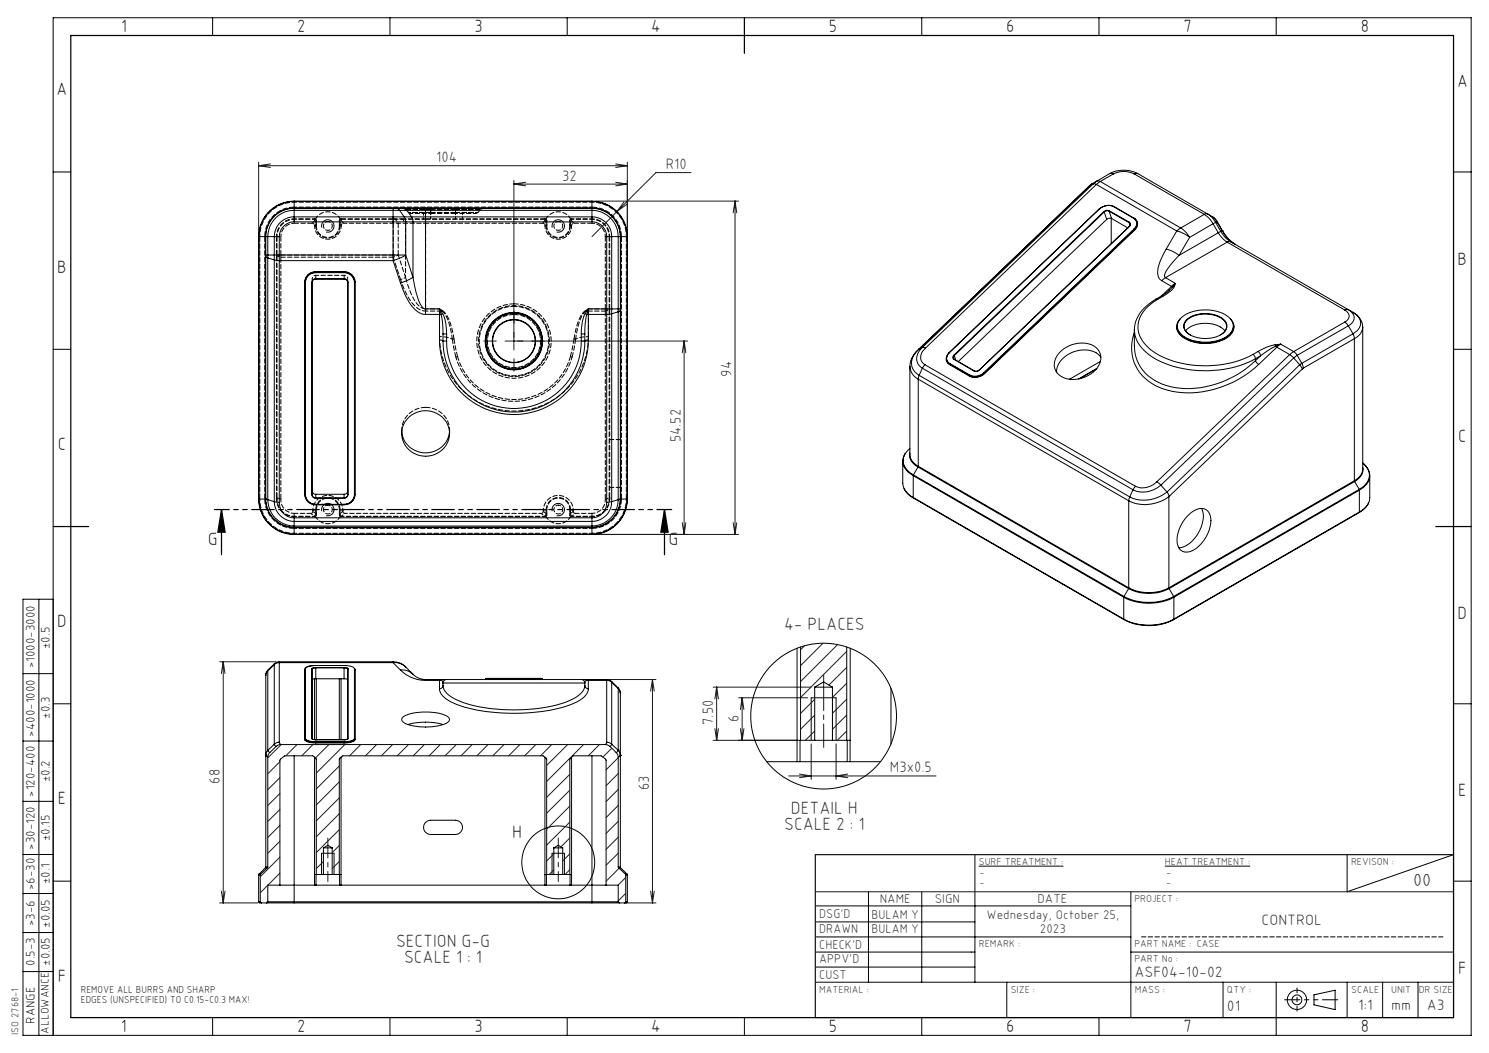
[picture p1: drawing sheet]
<svg xmlns="http://www.w3.org/2000/svg" width="420mm" height="297mm" viewBox="0 0 420 297" stroke-linecap="round" stroke-linejoin="round" font-family="sans-serif">
<g fill="none" stroke="#000" stroke-width=".28">
<path d="M60 5v5M110 5v5M160 5v5M260 5v5M310 5v5M360 5v5M15 48.5h5M83 59.3a7.4 7.4 0 0 0-7.5 7.4M83 58.7v.6M83 58.7a8 8 0 0 0-8 8M83 58.7a8.1 8.1 0 0 0-8.1 8M83 58.7h.1"/>
<path d="M83 56.8a9.9 9.9 0 0 0-9.9 9.9M83 56.7a10 10 0 0 0-10 10M83 56.7v.1M83 56.8v1.9M83 59.3v1.9M83 59.3h27.9M83 58.7h27.9M83 58.7h84M83 56.8h84M83 56.7h84M110.9 59.3h1.8M110.9 58.7h.8"/>
<path d="M110.9 58.7v.6M110.9 59.3v1.9M111.7 58.7l.6 .2 .4 .4M111.7 58.7h2.1M112.7 59.3l1.3 1.9M112.7 59.3h2.1M113.8 58.7l.5 .2 .5 .4M113.8 58.7h6.2M114.8 59.3h5.2M114.8 59.3l1.3 1.9M120 58.7v.6M120 59.3h47"/>
<path d="M120 58.7h47M120 59.3v1.9M167 59.3a7.4 7.4 0 0 1 7.4 7.4M167 58.7a8 8 0 0 1 8 8M167 58.7v.6M167 58.7h.1M167 56.8a9.9 9.9 0 0 1 9.9 9.9M167 56.7v.1M167 56.7a10 10 0 0 1 10 10M167 56.8v1.9M167 59.3v1.9M307.5 52.3l-48.2 46.1"/>
<path d="M308 51.9l-.5 .4M308.4 51.9l.8 .1M308.4 51.9l-48.2 46.1M308.4 51.9l-.9 .4M309.2 52l-48.2 46.2M309.2 52l22.7 13.2M309.4 51.1l-1 .8M309.4 51.1l.9 .1M309.4 51.1l-1.4 .8M310.1 58.9h.1M310.1 58.9l-42.4 40.5M310.1 58.9l-42.3 40.6"/>
<path d="M310.3 51.2l-1.1 .8M310.3 51.2l22.8 13.1M311.4 59.7l.1 .1M311.4 59.7l-42.3 40.5M311.5 59.8l-42.3 40.5M311.5 59.8l.7 2.1M312.8 59.6a1.25 1.25 0 0 0-1.3 .2M312.8 59.6l5.7 3.2M312.8 59.6l.7 2M312.9 59.4a1.43 1.43 0 0 0-1.5 .3M312.9 59.4l-.1 .2M312.9 59.4l5.7 3.3"/>
<path d="M313 49a8.7 8.7 0 0 1 7.9 0M313 49l1 .1M313 49l-3.6 2.1M314 49.1a6.4 6.4 0 0 1 5.9 0M314 49.1l-3.7 2.1M314.1 58.3a3.7 3.7 0 0 0-4 .6M314.1 58.3l5.7 3.3M314.2 58.3a3.8 3.8 0 0 0-4.1 .7M314.2 58.2l-.1 .1M314.2 58.2l5.6 3.3M319.9 49.1l19.8 11.4M320.9 49l-1 .1"/>
<path d="M320.9 49l19.8 11.4M410 48.5h5M73 66.7h.1M73 66.7v74.1M73.1 66.7h1.8M73.1 66.7v74.1M74.9 66.7h.1M74.9 66.7v74.1M75 71.9h.5M75 66.7h.5M75 72.3l.5 .4M75 71.9v.4"/>
<path d="M75 66.7v5.2M75 72.3v68.5M75.5 71.9v.8M75.5 71.9h1.9M75.5 66.7v5.2M75.5 72.7v68.2M75.5 66.7h1.9M75.5 72.7l1.9 .6M77.4 66.7h1.4M77.4 71.9h1.4M77.4 73.3l1.4 .2M77.4 71.9v1.4"/>
<path d="M77.4 66.7v5.2M77.4 73.3v68.2M78.8 71.9v1.6M78.8 66.7v5.2M78.8 73.5v68.2M78.8 71.9h32.1M78.8 73.5h32.1M83 61.2v1.4M83 62.6a4.2 4.2 0 0 0-4.2 4.1M83 61.2a5.6 5.6 0 0 0-5.6 5.5M83 61.2h27.9M83 62.6h27.9"/>
<path d="M86 79.6h.1M86 79.6v59.8M86.1 79.6v.1M86.1 79.6v59.9M86.1 79.7v59.8M87.9 79.7v59.8M88.1 79.6l-.2 .1M88.1 79.6v59.9M89.1 76.6a2.96 2.96 0 0 0-3.1 3M89.1 76.9a2.83 2.83 0 0 0-3 2.8M89.1 76.8a2.84 2.84 0 0 0-3 2.8M89.1 76.8v.1"/>
<path d="M89.1 78.6a1.09 1.09 0 0 0-1.2 1.1M89.1 76.6v.2M89.1 78.7a1.03 1.03 0 0 0-1 .9M89.1 78.6v.1M89.1 78.7h7.9M89.1 76.6h7.9M89.1 76.8h7.9M89.1 76.9h7.9M89.1 78.6h7.9M89.1 76.8h.1M90.8 64.2a1.75 1.75 0 0 1 1.5-2.2 1.75 1.75 0 0 1 1.9 1.9 1.75 1.75 0 0 1-2.2 1.5M97 76.6a3 3 0 0 1 3.2 3"/>
<path d="M97 76.8v.1M97 76.8a2.89 2.89 0 0 1 3 2.8M97 76.9a2.9 2.9 0 0 1 3 2.8M97 78.6a1.09 1.09 0 0 1 1.2 1.1M97 76.6v.2M97 78.7a1.03 1.03 0 0 1 1.1 .9M97 78.6v.1M97 76.8h.1M98.1 79.6l.1 .1M98.1 79.6v59.9M98.2 79.7v59.8M100 79.7v59.8"/>
<path d="M100 79.6v.1M100 79.6h.2M100 79.6v59.9M100.2 79.6v59.8M110.9 71.9v1.6M110.9 71.9h3.5M110.9 61.2v1.4M110.9 61.2h3.1M110.9 62.6h3.5M110.9 62.6v9.3M110.9 73.5l2.1 6.3M113 79.8a14.9 14.9 0 0 0 5.2 8.4l1.8 .5"/>
<path d="M114 61.2l.4 1.4M114 61.2h2.1M114.4 71.9l-3.5 1.6M114.4 62.6h2.1M114.4 62.6v9.3M114.4 71.9l2.1 6.3M116.1 61.2l.4 1.4M116.1 61.2h3.9M116.5 78.2l-2.1 1.1-1.4 .5M116.5 78.2a20.6 20.6 0 0 0 2.6 8.4l.9 .5M116.5 62.6h3.5M116.5 62.6v15.6"/>
<path d="M120 61.2v1.4M120 61.2h47M120 62.6h47M120 62.6v24.5M155.8 64.2a1.75 1.75 0 0 1 1.5-2.2 1.75 1.75 0 0 1 1.9 1.9 1.75 1.75 0 0 1-2.2 1.5M167 61.2a5.6 5.6 0 0 1 5.5 5.5M167 62.6a4.1 4.1 0 0 1 4.1 4.1M167 61.2v1.4M171.1 66.7h1.4M171.1 66.7v20.4M172.5 66.7h1.9M172.5 66.7v20.4"/>
<path d="M174.4 66.7h.6M174.4 66.7v20.4M175 66.7h.1M175 66.7v20.4M175 66.7h1.9M175 66.7v74.1M176.9 66.7h.1M176.9 66.7v74.1M177 66.7v74.1M312.2 61.9l-41.9 40.1M313.4 61.6v7.1M313.5 61.6h-.7l-.6 .3"/>
<path d="M313.5 61.6l4.6 2.7M318.5 62.8a.66 .66 0 0 1 .1 1.1M318.5 62.8l.3 .8M318.6 62.7a.71 .71 0 0 1 0 1.1M318.6 62.7l-.1 .1M318.6 63.8l-42.4 40.5M318.6 63.8l-42.3 40.5M319.8 61.6a1.79 1.79 0 0 1 .1 3M319.8 61.5v.1M319.8 61.5l.1 .1M319.9 64.6l.1 .1M319.9 61.6a1.89 1.89 0 0 1 .1 3.1"/>
<path d="M319.9 64.6l-42.4 40.5M319.9 61.6h.1M320 61.6a1.94 1.94 0 0 1 .1 3.3M320 64.8l.1 .1M320 61.6h.1M320 64.7v.1M320 64.7l-42.4 40.5M320 64.8l-42.3 40.5M320.1 64.9l-42.4 40.5M320.7 62.5v.1a2.05 2.05 0 0 1-.7 2.2M327.7 79.2l2.7 1.6M328.8 78.3l-1.1 .9"/>
<path d="M328.8 78.3l2.7 1.6M329 70.2a12.6 12.6 0 0 0-2.4 7.4 2.05 2.05 0 0 0 1.1 1.6M329 70.2l1.8 .7 1.8 1.1M331.5 79.9l-.2 .9M331.5 79.9l-.8 1M331.5 79.9l-1.1 .9M331.9 65.2a9.1 9.1 0 0 1 3.7 1.8M331.9 65.2l-2.9 5M332.6 72a15.2 15.2 0 0 0-4.1 5.7l.3 .6M333.1 64.3l-1.2 .9M333.1 64.3a7.6 7.6 0 0 1 2.5 2.7M335.6 67l-3 5"/>
<path d="M339.7 60.5a7.1 7.1 0 0 1 2.5 2.6M339.7 60.5l-6.6 3.8M340.7 60.4l1.2 .9 1 1.4M340.7 60.4l-1 .1M340.7 60.4l1.3 .7M342 61.1l1.3 1.4M342.2 63.1l-6.6 3.9M342.2 63.1l1.4 2.5M342.9 62.7l-.7 .4M342.9 62.7l1.4 2.6M343.3 62.5h.1M343.3 62.5l-.4 .2"/>
<path d="M343.3 62.5l1.4 2.5M343.6 65.6a7.6 7.6 0 0 0 2.5 2.7M343.6 65.6l-11 6.4M344.3 65.3a7.6 7.6 0 0 0 2.8 2.9M344.3 65.3l-.7 .3M344.7 65a10.7 10.7 0 0 0 3.7 3.9 10.7 10.7 0 0 1-3.7-3.9zM344.7 65h.1M344.7 65l-.4 .3M346.1 68.3l-17.3 10M346.1 68.3l33.2 19.2M347.1 68.2l-1 .1M347.1 68.2l33.2 19.1"/>
<path d="M15 98.5h5M120 87.1v1.6M120 88.7h4M120 87.1h4M124 95.9a21 21 0 0 0 21 21 21 21 0 0 0 20.9-21M124 87.1l.4 1.6M124 87.1l.8 1.3M124 87.1v1.6M124 88.7h.4M124 95.9l1 .3M124 88.7v7.2M124.4 88.7l.4 2.3 .2 3.2"/>
<path d="M124.8 88.4l-.4 .3M124.8 88.4a12.5 12.5 0 0 1 1.2 5.8M125 94.2h1M125 96.2h1M125 96.2a20 20 0 0 0 20 20 20 20 0 0 0 20-20M125 94.2v2M126 96.2a19 19 0 0 0 19 19 19 19 0 0 0 19-19M126 94.2v2M164 96.2h1M164 94.2h1M164 94.2v2M165 94.2v2"/>
<path d="M165.1 88.4l.4 .3M165.1 88.4a11.9 11.9 0 0 0-1.1 5.8M165.5 88.7l-.4 2.3-.1 3.2M165.9 88.7h-.4M165.9 87.1l-.4 1.6M165.9 87.1v1.6M165.9 95.9l-.9 .3M165.9 88.7h5.2M165.9 88.7v7.2M165.9 87.1l-.8 1.3M165.9 87.1h5.2M171.1 87.1v1.6"/>
<path d="M171.1 87.1h1.4M171.1 88.7v53M172.5 87.1v1.4M172.5 88.5l-1.4 .2M172.5 88.5v53M172.5 87.1h1.9M174.4 87.1v.8M174.4 87.1h.6M174.4 87.9v53M174.4 87.9l-1.9 .6M175 87.1v.4M175 87.5l-.6 .4"/>
<path d="M175 87.5v53.3M259.2 98.5a6.5 6.5 0 0 0-2.6 4.9M259.3 98.4h.1M259.3 98.4a4.5 4.5 0 0 0-1.3 6.4l1.3 1.1M260.2 98l.8 .2M260.2 98a3.4 3.4 0 0 0 0 5.9M260.2 98l-.9 .4M261 98.2a2.77 2.77 0 0 0-.1 4.7M267.7 99.4a2 2 0 0 0 .1 3.3M267.7 99.4l.1 .1M267.8 99.5a1.79 1.79 0 0 0 .1 3M298.9 99.4a8.1 8.1 0 0 1 10.1-1.5 4.1 4.1 0 0 1 0 6.4 8.2 8.2 0 0 1-10.2 1.5 4.1 4.1 0 0 1 .1-6.4z"/>
<path d="M320 93.7a12.1 12.1 0 0 0 8.2 16 28.1 28.1 0 0 0 26.8-6.9M320 93a22.6 22.6 0 0 0 .4 7.7 13.4 13.4 0 0 0 12.6 8.8 27.7 27.7 0 0 0 21.1-7.8M326 84.4a11.2 11.2 0 0 0-6 7.9 8.6 8.6 0 0 0 4.4 8 30.6 30.6 0 0 0 25.1 2.9l4.6-2M326 84.4l.5 .1M326.5 84.5a9.4 9.4 0 0 0-5.5 8.3 10.4 10.4 0 0 0 6.1 7.5 29.8 29.8 0 0 0 26.3-.3M327.5 83.6h.5M327.5 83.6l-1.5 .8M328 83.6l-1.5 .9M329.9 81.8l-2.4 1.8M330.4 80.8l.3 .1M330.4 80.8l-2.8 2.7M330.7 80.9l-1 1.1"/>
<path d="M331.3 80.8a7.8 7.8 0 0 1-3.3 2.8M331.3 80.8l-.6 .1M332 92a5.2 5.2 0 0 0 4.6 4.2 11.4 11.4 0 0 0 10.4-2l.7-1 .3-1.2a4.3 4.3 0 0 1-3.4 3.9 11.8 11.8 0 0 1-11.4-1.4l-.8-.9zM332.9 89.9a3.2 3.2 0 0 0 .7 5.2 12.2 12.2 0 0 0 13-.2 3.1 3.1 0 0 0 .4-5M333 89.8a11.5 11.5 0 0 1 13.2-.7 3.2 3.2 0 0 1 1.7 3.1 3.2 3.2 0 0 1-2 2.8 11.7 11.7 0 0 1-12.6-.6 3 3 0 0 1-.3-4.6zM334.4 93.3a8.4 8.4 0 0 1 9.8-1.1l1.3 1.1M334.8 90.1a8.8 8.8 0 0 1 10.7 .3 2.51 2.51 0 0 1-1.1 4 9 9 0 0 1-9.7-.7 2.31 2.31 0 0 1 .1-3.6zM335.7 94.5a2.6 2.6 0 0 1-1.7-2.6 2.6 2.6 0 0 1 1.9-2.4 8.8 8.8 0 0 1 9.5 1 2.52 2.52 0 0 1-1.2 4M353.4 100l.6 .6 .1 .6M354.9 99.1l.5 .6 .2 .7M354.9 99.1l-1.5 .9M359.7 97.3a13.1 13.1 0 0 0-4.8 1.8"/>
<path d="M359.7 97.3l.1 .3M359.8 97.6l-4.2 2.8M359.8 97.6l.4 .3M360.2 97.9l-5.2 4.9M360.2 97.9l3.6 2.1M361.2 97.1l-1 .8M361.2 97.1l-1.4 .5M361.2 97.1l3.7 2.1M361.2 97.1l-1.5 .2M364.9 99.2l-1.1 .8M364.9 99.2l1 1M379.3 87.5a1.79 1.79 0 0 1 1.3 1.6 1.79 1.79 0 0 1-1.3 1.7"/>
<path d="M379.3 90.8l1 1.1M379.3 90.8l-14.4 8.4M380.3 87.3a2.4 2.4 0 0 1 1.7 2.3 2.4 2.4 0 0 1-1.7 2.3M380.3 87.3l-.3-.1-.7 .3M380.3 91.9l-14.4 8.3M380.3 91.9l1.3 2.3M380.3 87.3l1.3 .8M381.6 88.1a4.2 4.2 0 0 1 2.1 6.1l-1.7 1.3M381.6 94.2l.4 1.3M381.6 88.1a3.1 3.1 0 0 1 1.1 5.2l-1.1 .9M381.6 94.2l-14.4 8.3M382 95.5l-14.4 8.4"/>
<path d="M382 95.5v40.1M384.4 92.3l-.2 40.9a4.4 4.4 0 0 1-2.2 2.4M410 98.5h5M115.4 117.6a6.8 6.8 0 0 1 7.7-1 6.8 6.8 0 0 1 3.6 6.9 6.8 6.8 0 0 1-7.4 5.1 6.8 6.8 0 0 1-6-6.8l.1-.7a6.3 6.3 0 0 1 2-3.5zM256.6 103.4a4.2 4.2 0 0 0 2.4 3.6M256.6 103.4l.1 25.1a4.1 4.1 0 0 0 2.3 3M259 107l59.4 34.2M259 107v24.5M259.3 105.9l-.3 1.1M259.3 105.9l59.4 34.3M260.2 103.9l59.4 34.2M260.2 103.9l-.9 2"/>
<path d="M260.9 102.9l-.7 1M260.9 102.9l59.4 34.3M267 101.7l.5 .7 .4 .3M267.1 100.5a1.72 1.72 0 0 0 .7 2.3M267.8 102.8l5.7 3.3M267.8 102.7l5.7 3.2M267.8 102.7h.1M267.9 102.7l-.1 .1M267.9 102.7l5.6 3.3M267.9 102.5l-.1 .2M267.9 102.5l5.6 3.3M269.1 100.2a.71 .71 0 0 0 0 1.1"/>
<path d="M269.1 100.2l.1 .1M269.1 101.3l5.7 3.3M269.1 101.3l5.6 3.3M269.2 100.3a.61 .61 0 0 0 0 1M269.2 100.3l.4 1.3M273.5 106v.1M273.5 105.9v.1M273.5 105.8v.1M274.8 104.6h-.1M276.2 104.3v.1M276.2 104.4a1.19 1.19 0 0 1-1.4 .2M276.2 104.3h.1"/>
<path d="M276.3 104.3a1.33 1.33 0 0 1-1.6 .3M277.5 105.1a3.6 3.6 0 0 1-4 .7M277.5 105.1l.1 .1M277.6 105.2a3.6 3.6 0 0 1-4.1 .7M277.6 105.2l.1 .1M277.7 105.3v.1M277.7 105.3a3.7 3.7 0 0 1-4.2 .7M277.7 105.4a3.9 3.9 0 0 1-4.2 .7M309.2 104.1l-4.7 2.7M309.4 103.9l-5.2 3M310.4 101.9l-8.7 5.1M310.5 100.7a7 7 0 0 0-9-.8 6 6 0 0 0-3.5 5.1"/>
<path d="M354.1 101.7l.9 1.1M354.1 101.2v.5M355.6 100.4l-1.5 1.3M355.6 100.4l-1.5 .8M363.8 100l1.1 1M363.8 100l-37.5 35.9M364.9 101l-37.5 35.8M364.9 101l1.7 1.9M365.9 100.2l-1 .8M365.9 100.2l1.3 2.3M366.6 102.9l.7 1.2M366.6 102.9l-37.4 35.9"/>
<path d="M367.2 102.5l-.6 .4M367.2 102.5l.4 1.4M367.3 104.1l-37.6 36M367.6 103.9l-.3 .2M86 139.4a2.96 2.96 0 0 0 3.1 2.9M86 139.4h.1M86.1 139.5h.1M86.1 139.5a2.84 2.84 0 0 0 3 2.8M86.1 139.5a2.83 2.83 0 0 0 3 2.8M87.9 139.5a1.09 1.09 0 0 0 1.2 1M88.1 139.5h-.2M88.1 139.5a1.03 1.03 0 0 0 1 .9"/>
<path d="M88.1 138.5a1.03 1.03 0 0 0 1 .9M89.1 139.4v1M89.1 139.4h7.9M97 139.4v1M98.1 139.5h.1M98.1 139.5a1.03 1.03 0 0 1-1.1 .9M98.1 138.5a1.03 1.03 0 0 1-1.1 .9M98.2 139.5a1.09 1.09 0 0 1-1.2 1M100 139.5a2.9 2.9 0 0 1-3 2.8M100 139.5h.1M100 139.5a2.89 2.89 0 0 1-3 2.8M100.2 139.4a3 3 0 0 1-3.2 2.9"/>
<path d="M100.2 139.4h-.2M113.3 121.8a6.8 6.8 0 0 0 6.8 5.9 6.8 6.8 0 0 0 6.7-5.9M254.6 130.1v6.2a4.8 4.8 0 0 0 3 4M255 128.5a4 4 0 0 0 1.9 5.2l.7 .5M255.1 137.9l1 1.4 1.5 1.2M255.3 128l-.2 .4M256.6 126.5a4 4 0 0 0 .4 7l.6 .4M256.6 127.7a3.7 3.7 0 0 0 2.3 4M257.6 134.2l59.4 34.2M257.6 134.2v6.1M257.6 133.9v.3M257.6 133.9l59.4 34.3"/>
<path d="M258.9 131.7l-1.3 2.2M258.9 131.7l59.4 34.3M259 131.5l-.1 .2M259 131.5l59.4 34.3M319.6 138.1l-.9 2.1M320.3 137.2l-.7 .9M326.3 135.9a5.4 5.4 0 0 1-6 1.3M326.3 135.9l1.1 .9M327.4 136.8a7.2 7.2 0 0 1-7.8 1.3M327.4 136.8l1.7 1.9M329.1 138.7a9.8 9.8 0 0 1-10.4 1.5M329.1 138.7l.1 .1"/>
<path d="M329.2 138.8l.5 1.2M382 135.6l.1 .2M382 135.6l-52.3 30.2M382.1 135.8l-52.3 30.2M382.1 135.8l1.3 2.2M383.4 138v.3M383.4 138l-52.4 30.2M383.4 138.3l-52.3 30.1M383.4 138.3v6.1M384.4 131.8a3.7 3.7 0 0 1-2.3 4M386 132.6l-.6-1-1-1a4 4 0 0 1-.3 7l-.7 .4M386 132.6a4.4 4.4 0 0 1-2.6 5.7"/>
<path d="M386.4 134.2v6.1a4.8 4.8 0 0 1-3 4.1M73 140.8h.1M73 140.8a10 10 0 0 0 10 9.9M73.1 140.8a9.9 9.9 0 0 0 9.9 9.9M73.1 140.8h1.8M74.9 140.8a8.1 8.1 0 0 0 8.1 8M74.9 140.8h.1M75 140.7l.5 .2M75 140.7a8 8 0 0 0 8 8M75.5 140.9h.1M75.6 140.9a7.4 7.4 0 0 0 7.4 7.5M75.6 140.9l1.8 .6"/>
<path d="M77.4 141.5l1.4 .2M77.4 141.5a5.7 5.7 0 0 0 5.6 5.6M78.8 141.7a4.2 4.2 0 0 0 4.2 4.3M83 146v1.1M83 148.4v.3M83 148.7v.1M83 150.7h.1M83 146h84M83 147.1v1.3M83 148.8v1.9M83 147.1h84M83 148.4h84"/>
<path d="M83 148.7h84M83 148.8h84M83 150.7h84M89.1 140.4v.1M89.1 142.3h.1M89.1 142.3h7.9M89.1 140.5h7.9M89.1 140.4h7.9M90.8 144.2a1.75 1.75 0 0 1 1.5-2.2 1.75 1.75 0 0 1 1.9 1.9 1.75 1.75 0 0 1-2.2 1.5M97 140.4v.1M97 142.3h.1M155.8 144.2a1.75 1.75 0 0 1 1.6-2.2 1.75 1.75 0 0 1 1.8 1.9 1.75 1.75 0 0 1-2.2 1.5"/>
<path d="M167 146v1.1M167 148.4v.3M167 148.7v.1M167 150.7h.1M167 147.1v1.3M167 148.8v1.9M171.1 141.7a4.2 4.2 0 0 1-4.1 4.3M172.5 141.5l-1.4 .2M172.5 141.5a5.6 5.6 0 0 1-5.5 5.6M174.4 140.9h.1M174.4 140.9a7.4 7.4 0 0 1-7.4 7.5M174.4 140.9l-1.9 .6"/>
<path d="M175 140.7l-.6 .2M175 140.7a8 8 0 0 1-8 8M175 140.8h.1M175 140.8a8.1 8.1 0 0 1-8 8M175 140.8h1.9M176.9 140.8a9.9 9.9 0 0 1-9.9 9.9M176.9 140.8h.1M177 140.8a10 10 0 0 1-10 9.9M257.6 140.3v.2M257.6 140.3l59.4 34.3M257.6 140.5l59.4 34.3M318.4 141.2v24.6"/>
<path d="M318.7 140.2l-.3 1M329.7 140.1v25.7M329.7 140v.1M329.7 140a11.1 11.1 0 0 1-11.3 1.2M335.3 145.2a4.4 4.4 0 0 1 5-1.4 4.5 4.5 0 0 1 .9 5.2 9.5 9.5 0 0 1-5.9 6.7 2.83 2.83 0 0 1-3.3-3.4 10.7 10.7 0 0 1 3.3-7.1zM338.9 143.4a7.5 7.5 0 0 1-1.2 7.4 7.1 7.1 0 0 1-5.2 3.7M383.4 144.6l-52.4 30.2M383.4 144.4v.2M383.4 144.4l-52.3 30.2M386 141.9l-.6 1-2 1.7M11 169v123M15 169h-8.5v123h408.5v-287h-400v287"/>
<path d="M317 168.4a15.6 15.6 0 0 0 14.1 0M317 174.6a15.6 15.6 0 0 0 14.1 0M317 174.6v.2M317 168.4v6.2M317 174.8a15.3 15.3 0 0 0 14 0M317 168.2a15.5 15.5 0 0 0 14 0M317 168.2v.2M318.3 166a12.8 12.8 0 0 0 11.5 0M318.3 166l-1.3 2.2M318.4 165.8a12.6 12.6 0 0 0 11.3 0M318.4 165.8l-.1 .2M329.7 165.8l.1 .2"/>
<path d="M329.8 166l1.2 2.2M331 168.2l.1 .2M331.1 174.6l-.1 .2M331.1 168.4v6.2M6.5 190h8.5M15 198.5h5M75 190.5v54M75.5 189.2l-.4 .6-.1 .7M75.5 189.1v.1M75.5 189.1l-.5 .8v.6M75.5 189.2v22.4M77.4 187.3v.2"/>
<path d="M77.4 187.5v22.4M77.4 187.5l-1.9 1.7M77.4 187.3l-1.9 1.8M78.8 186.9l-.8 .1-.6 .5M78.8 186.7v.2M78.8 186.7l-.8 .1-.6 .5M78.8 186.9v22.4M78.8 186.9h32.1M78.8 186.7h32.1M86.1 188.7l-.1 20a3.8 3.8 0 0 0 3.1 .8M86.1 188.8l-.1 .1M86.1 188.7v19.8"/>
<path d="M86.1 188.6v.1M86.1 188.5v.2M86.1 188.6v19.7M87.9 188.6l.2 .1M87.9 188.6v19.7M88.1 188.7v19.7M88.7 191.4v17.2M89.1 187.7a4.5 4.5 0 0 0-2.9 .7M89.1 187.7a2.93 2.93 0 0 0-3 .9M89.1 188.3l-1.2 .3M89.1 188.3v.1M89.1 188.4l-1 .3"/>
<path d="M89.1 187.7h.1M89.1 191.4l-1 .3M89.1 188.4v3M89.1 187.7h8.1M89.1 188.3h7.9M89.1 188.4h7.9M89.1 191.4h7.9M89.2 191.4v17.2M95.7 191.4v17.2M96.2 191.4v17.2M97 187.7a3 3 0 0 1 3 .9M97 188.3l1 .1 .2 .2"/>
<path d="M97 188.4l1.1 .3M97 188.3v.1M97 187.7h.1M97 191.4l1.1 .3M97 188.4v3M98.1 188.7v19.7M98.2 188.6l-.1 .1M98.2 188.6v19.7M100 188.6v19.9M100 188.6v19.7M100 188.7l.2 .2M100 188.8l.2 .1"/>
<path d="M100.2 188.9v19.7M110.9 186.9a4.3 4.3 0 0 1 3.5 1.2M110.9 186.7v.2M110.9 186.7a5 5 0 0 1 3.5 1.4M110.9 186.9l2.1 2.1M113 189a10 10 0 0 0 7 2.9M113 189a4.3 4.3 0 0 1 3.5 1.2M114.4 188.1l2.1 2.1M116.5 190.2l1.8 1.1 1.7 .4M120 191.7v.2M120 191.9h4M120 191.7h4"/>
<path d="M124 194.3a4.8 4.8 0 0 0 3.1 3.6 45.6 45.6 0 0 0 21.5 3.2 32.5 32.5 0 0 0 15.5-4l1-.9a2.63 2.63 0 0 0 .8-1.9M124 191.7v.2M124 191.7l.4 .1M124 191.7h.8M124 191.9v2.4M124.4 191.8l-.4 .1M124.4 191.8l.5 .5 .1 .3M124.8 191.7l-.4 .1M124.8 191.7h1.2M125 193.3a4.9 4.9 0 0 0 3.1 3.8 39.3 39.3 0 0 0 18.3 3.1 34.2 34.2 0 0 0 16.1-3.6l1.2-.8 .8-1 .5-1.5M125 193.3a.96 .96 0 0 1-1 1M125 192.6h40"/>
<path d="M125 192.6v.7M126 191.7a1.02 1.02 0 0 0-1 .9M126 191.7h38M136.9 191.6v.1M136.9 191.4h16.1M136.9 191.6h16.1M136.9 191.4v.2M153 191.6l.1 .1M153 191.4v.2M164 191.7a.96 .96 0 0 1 1 .9M164 191.7h1.1M165 193.3a.96 .96 0 0 0 .9 1"/>
<path d="M165 192.6v.7M165.1 191.7l.4 .1M165.1 191.7h6M165.5 191.8l-.4 .4-.1 .4M165.5 191.8l.4 .1M165.5 191.8l.4-.1v.2M165.9 191.9v2.4M165.9 191.9h5.2M171.1 191.9l.8 .1 .6 .5M171.1 191.7v.2M171.1 191.7l.8 .1 .6 .4M171.1 191.9v17.4"/>
<path d="M172.5 192.2v.3M172.5 192.5v17.4M172.5 192.5l1.9 1.7M172.5 192.2l1.9 1.9M174.4 194.2l.4 .6 .2 .7M174.4 194.1v.1M174.4 194.1l.3 .5 .3 .9M174.4 194.2v17.4M175 195.5v49M224.8 182.8v32M225.8 182.5v26.3M229.8 193.8h5"/>
<path d="M229.8 193.8l2.5-1.5 2.5 1.5M229.8 193.8v15M234.8 193.8v15M238.8 182.5v26.3M239.8 182.8v26h-1M251.3 194.1v15.7M410 198.5h5M6.5 209h8.5M75 213h.1M75 213l.5 .6M75.5 211.6l-.4 .7-.1 .7M75.5 213.6v30.9"/>
<path d="M75.5 211.6h.1M75.6 211.6l.5 .7M76.1 212.3l-.6 1.3M77.4 209.9l.5 .6M77.4 209.9l-1.8 1.7M77.9 210.5l-1.8 1.8M78.8 209.3l-.9 .2-.5 .4M78.8 209.3l.4 .7M79.2 210l-1.3 .5M79.2 210h91.5M83 213.2v41.1M86.1 208.5a3.1 3.1 0 0 0 3 .9"/>
<path d="M86.1 208.5l-.1 .1M86.1 208.3a2.3 2.3 0 0 0 2.4 .9h.6M86.1 208.3v.1a2.94 2.94 0 0 0 2.8 .9h8.1M87.9 208.3l.4 .3h.8M87.9 208.3l.2 .1M88.1 208.4l1 .2M88.7 213.6v36.1M89.1 209.4v.1M89.1 209.2v.2M89.1 208.6h.1M89.1 208.6h7.9M89.1 209.5h7.9"/>
<path d="M89.1 209.4h7.9M89.1 209.2h7.9M96.2 213.6v36.1M97 209.4v.1M97 209.2v.1M97 208.6h.1M97 209.3v.1M98.1 208.4l-1.1 .2M98.2 208.3l-.4 .3h-.8M98.2 208.3l-.1 .1M100 208.3a2.3 2.3 0 0 1-2.4 .9h-.6M100 208.3v.1a2.21 2.21 0 0 1-2.4 .9h-.6"/>
<path d="M100 208.5a3.2 3.2 0 0 1-3 .9M100 208.5l.2 .1M100.2 208.6a3.4 3.4 0 0 1-3.2 .9M113.6 202.3a14.9 14.9 0 0 1 10.4-1.1l1.8 .6a1.13 1.13 0 0 1 1 1.1 1.13 1.13 0 0 1-1 1.2 16.3 16.3 0 0 1-11.9-.3l-.6-.7zM115.1 204.4a18.8 18.8 0 0 1 9.9 0M153.7 213.6v36.1M161.2 213.6v36.1M167 213.2v41.1M170.7 210l.7 .1 .6 .4M171.1 209.3l.8 .2 .6 .4M171.1 209.3l-.4 .7M172 210.5l1.8 1.8"/>
<path d="M172.5 209.9l-.5 .6M172.5 209.9l1.9 1.7M173.8 212.3l.4 .5 .2 .8M174.4 211.6l-.6 .7M174.4 211.6h.1M174.4 211.6l.4 .6 .2 .8M174.4 213.6v30.9M174.9 212.9v.1M175 213h.1M175 213l-.6 .6M216.3 214.8h8.5M224.8 208.8h1"/>
<path d="M224.8 214.8h.9M225.7 214.8h13.3M225.7 208.8v6M225.8 208.8h4M228.8 208.8v-12h7v12M229.8 208.8h5M234.8 208.8h4M239 214.8h.8M239 208.8v6M239.8 208.8v6M239.8 214.8h8.6M6.5 226h8.5"/>
<path d="M91.2 239.1h2.5M91.2 239.1l1.3-.7 1.2 .7M91.2 239.1v7.6M93.7 239.1v7.6M120.1 231.9l1.4-.6h6.9a2.01 2.01 0 0 1 2.1 2.1 2.01 2.01 0 0 1-2.1 2h-6.9a2.01 2.01 0 0 1-1.9-1.3 2.01 2.01 0 0 1 .5-2.2zM156.2 239.1h2.5M156.2 239.1l1.2-.7 1.3 .7M156.2 239.1v7.6M158.7 239.1v7.6M6.5 241h8.5M6.5 252h8.5M15 248.5h5"/>
<path d="M73 246.8h.4M73 254.3l.1 .3 .6 .1M73 254.3h.4M73 246.8v7.5M73.1 246.6l-.1 .2M73.1 246.6h.4M73.4 254.3l.3 .4M73.4 246.8v7.5M73.5 246.6l-.1 .2M73.7 254.7h1.5M74.9 244.8h.6M74.9 244.8l-1.8 1.8"/>
<path d="M75 244.5h.5M75 244.5l-.1 .3M75.2 254.7h7.8M75.5 244.8l-2 1.8M75.5 254.3l-.3 .4M75.5 244.5v.3M75.5 254.3h7.5M79 249.7h9.7M79 249.7h-3.5v4.6M83 254.3v.4M83 254.7h84M83 254.3h84"/>
<path d="M88.7 246.7h.5M88.7 249.7h.4M89.1 249.7h6.7M89.1 246.7v3M89.2 246.7l-.1-32.7-.9-.8h-7.9l-1.3 1.3v35.2M89.2 246.7h2M90.7 246.7v-6h3.5v6M91.2 246.7h2.5M93.7 246.7h2M95.7 246.7v-32.5l.2-.4 .8-.6h56.5l1 .9v32.6M95.7 246.7h.5M95.8 249.7h.4"/>
<path d="M95.8 246.7v3M96.2 249.7h57.5M153.7 246.7h.5M153.7 249.7h.4M154.1 249.7h6.7M154.1 246.7v3M154.2 246.7h2M155.7 246.7v-6h3.5v6M156.2 246.7h2.5M158.7 246.7h2M160.7 246.7v-32.6l1-.9h7.9l1.4 1.2v35.3M160.7 246.7h.5"/>
<path d="M160.8 249.7h.4M160.8 246.7v3M161.2 249.7h9.8M167 254.3v.4M167 254.7h7.7M167 254.3h7.4M171 249.7h3.4v4.6M174.4 244.5l.1 .3M174.4 254.3l.3 .4M174.4 244.5h.6M174.5 244.8h.5M174.5 244.8l1.9 1.8"/>
<path d="M174.7 254.7h1.5M175 244.5v.3M175 244.8l1.9 1.8M176.4 246.6l.1 .2M176.4 246.6h.5M176.5 254.3l-.3 .4M176.5 246.8h.5M176.5 254.3h.5M176.5 246.8v7.5M176.9 246.6l.1 .2M177 254.3l-.2 .3-.6 .1M177 246.8v7.5"/>
<path d="M230 255.5h89M245 251.5v25.5M260 251.5v25.5M275 241v36M276.1 244.3h23.8M319 251.5v35.5M328.6 244.3h24.1M380 241v10.5l30-10.5v46h-180M410 248.5h5M6.5 274h8.5M6.5 263h8.5M230 268.5h45"/>
<path d="M230 277h180M230 272.8h45M230 260h45M230 264.3h89M284 277v10M319 268.5h91M345 277v10M360 277v15M380 277v10M390 277v10M400 277v10M60 287v5"/>
<path d="M110 287v5M160 287v5M210 287v5M260 287v5M310 287v5M370.6 280.6l6-1.3v5.5l-6-1.4z"/>
<circle cx="145" cy="96.2" r="6"/>
<circle cx="145" cy="96.2" r="7.9"/>
<circle cx="145" cy="96.2" r="8.1"/>
<circle cx="145" cy="96.2" r="6.1"/>
<circle cx="145" cy="96.2" r="8"/>
<circle cx="232.3" cy="202" r="20.5"/>
<circle cx="157.5" cy="243.2" r="10.3"/>
<circle cx="365.8" cy="282" r="1.38"/>
<circle cx="365.8" cy="282" r="2.72"/>
</g>
<path d="M20 10h390v277h-390zM210 5v10M15 148.5h10M62.5 143.8l1 6.3h-2zM62.5 143.8v12.7M187.4 143.8l1.1 6.3h-2.1zM187.4 143.8v12.7M405 148.5h10" fill="none" stroke="#000" stroke-width=".35"/>
<path d="M189.5 143.7h-129" fill="none" stroke="#000" stroke-width=".35" stroke-dasharray="6.3 1.3 1.3 1.3 1.3 1.3" stroke-dashoffset="2.2"/>
<path d="M92.5 239.1v9.5M157.5 239.1v9.5" fill="none" stroke="#191924" stroke-width=".28" stroke-dasharray="15.2 1.3 1.3 1.3" stroke-dashoffset="12.4"/>
<path d="M140 96.2h-3.5M145 91.2v-3.5M150 96.2h3.5M145 101.2v3.5M232.3 193.8v-3.5M92.5 239.1v-2.7M157.5 239.1v-2.7" fill="none" stroke="#191924" stroke-width=".28" stroke-dasharray="15.2 1.3 1.3 1.3"/>
<path d="M365.9 278.7v6.5" fill="none" stroke="#000" stroke-width=".28" stroke-dasharray="15.2 1.3 1.3 1.3" stroke-dashoffset="13.9"/>
<g fill="none" stroke="#000" stroke-width=".28" stroke-dasharray="1.3 .6">
<path d="M83 58.7v-.3M83 57v-.3M121.5 59v-.3M121.5 59h7M121.5 59.9v.3M121.5 59.9h7M128.5 58.7v.3M128.5 59.9h-7M128.5 59h-7M167 58.7v-.3M167 57v-.3M73 66.7h.3"/>
<path d="M74.7 66.7h.3M78 71.9v.2M78 72.1l.1 .1M78.1 66.7h-.1M78.1 71.9h-.1M78.1 72.2v-.3M79.2 72.5v-.6M79.2 71.9h31.7M83 61.9v-.2M88 63h-5M88.7 63.7l.4-.4M88.7 63.7h.1"/>
<path d="M88.7 61.9v.4M88.7 61.9v-.2M88.7 61.7h.1M88.7 61.7l.5-.2M89.1 78.7h.1M89.1 63.7h-.4M89.1 63.3h.1M89.1 63.7h.1M89.1 63.3v.4M89.2 63.7v-.4M89.2 62.6v-.4M95.7 63.3v.4"/>
<path d="M95.7 62.2v.4M95.8 61.5l.4 .2M95.9 63.7h.3M95.9 63.3l.3 .4M95.9 63.3h-.2M95.9 63.7h-.2M95.9 63.7v-.4M96.2 61.7h.1M96.2 63.7h.1M96.2 62.3v-.4M96.2 61.9v-.2M96.2 61.9h14.7"/>
<path d="M97.1 78.7h.1M110.9 71.9v.6M110.9 71.9v-8.9M110.9 72.5h-31.7M110.9 61.9v-.2M110.9 61.7h-14.7M111.3 61.7h-.4M111.5 61.9l-.2-.2M112.3 63v8.9M113.6 61.9l-.2-.2M120 61.9v-.2M120 63v24.1"/>
<path d="M120 61.9h33.7M121.5 60.2h7M128.5 60.2v-.3M153.7 63.7h.1M153.7 63.7l.4-.4M153.7 61.9v.4M153.7 61.9v-.2M153.7 61.7h-33.7M153.7 61.7h.1M153.7 61.7l.5-.2M154.1 63.7h-.4M154.1 63.3h.1"/>
<path d="M154.1 63.7h.1M154.1 63.3v.4M154.2 63.7v-.4M154.2 62.6v-.4M160.7 63.3v.4M160.7 62.2v.4M160.8 61.5l.4 .2M160.9 63.7h.3M160.9 63.3l.3 .4M160.9 63.3h-.2M160.9 63.7h-.2M160.9 63.7v-.4"/>
<path d="M161.2 61.7h.1M161.2 63.7h.1M161.2 62.3v-.4M161.2 61.9v-.2M167 63h-5.1M167 61.9v-.2M171.8 66.7h.2M171.8 66.7v20.4M175 66.7h.3M176.7 66.7h.3M120 87.1v.6M124 87.7v-.6"/>
<path d="M124.8 87.6l-.1 .2M127.6 95.7l1 5M128 95.6l-.4 .1M128 95.6a14.9 14.9 0 0 0-2.8-7.7l-.4-.3M145 85.7a10.5 10.5 0 0 0-9.3 15.4 10.5 10.5 0 0 0 18 1 10.5 10.5 0 0 0-7.7-16.3l-1-.1M161.9 95.6l.5 .1M161.9 95.6l-1 5M165.1 87.6a9.3 9.3 0 0 0-2.8 5.7l-.4 2.3M165.1 87.6l.1 .2M166 87.1v.6M166 94.9a21 21 0 0 1-21 21 21 21 0 0 1-21-21M170.7 87.1v-20.4"/>
<path d="M170.7 87.1v.6M171.8 87.4l.2-.1M171.8 87.1h.2M171.8 87.1v.3M172 87.3v-.2M172 87.1v-20.4M120.1 114.9a6.5 6.5 0 0 0-6.8 6.9M129.1 100.6l-1.1-5M129.1 100.6l-.5 .1M160.9 100.6l.5 .1M161.4 100.7l1-5M126.8 121.8a6.5 6.5 0 0 0-6.7-6.9"/>
<path d="M73 140.7h.3M74.7 140.7h.3M78 140.4l.1 .1M78 140.7l.1 .1M78 140.4v.3M78.1 140.5h.1M78.1 140.8v-.3M83 145.7v-.1M83 150.7v-.3M83 149v-.3M88.2 144v.2M88.7 145.7h.1"/>
<path d="M88.7 145.7v-.1M88.7 145.6h.1M89 143.8h.1M89.1 142.3h.1M89.2 145.9l-.5-.2M89.2 143.7l-.2 .1M89.2 143.7v-.1M89.2 144.7l-.2 .1M89.2 145.2v-.5M89.2 143.6l-.2 .2M95.7 143.7l.2 .1M95.7 143.7h.1"/>
<path d="M95.7 144.7l.2 .1M95.7 144.7v.5M95.9 143.8a3.4 3.4 0 0 0-3.4-3.5 3.4 3.4 0 0 0-3.5 3.5M95.9 143.8h.1M96.2 145.7l-.4 .2M96.2 145.7v-.1M96.2 145.7h.1M96.3 145.7v-.1M96.3 145.6h-.1M96.7 144.2v-.2M97.1 142.3h.1M153.2 144v.2"/>
<path d="M153.7 145.7h.1M153.7 145.7v-.1M153.7 145.6h.1M154 143.8h.1M154.2 145.9l-.5-.2M154.2 143.7l-.2 .1M154.2 143.7v-.1M154.2 144.7l-.2 .1M154.2 145.2v-.5M154.2 143.6l-.2 .2M160.7 143.7l.2 .1M160.7 143.7h.1"/>
<path d="M160.7 144.7l.2 .1M160.7 144.7v.5M160.9 143.8a3.4 3.4 0 0 0-3.4-3.5 3.4 3.4 0 0 0-3.5 3.5M160.9 143.8h.1M161.2 145.7l-.4 .2M161.2 145.7v-.1M161.2 145.7h.1M161.3 145.7v-.1M161.3 145.6h-.1M161.7 144.2v-.2M167 145.7v-.1M167 150.7v-.3"/>
<path d="M167 149v-.3M171.8 140.5v.3M171.8 140.5h.1M172 140.4l-.2 .1M172 140.7l-.2 .1M172 140.7v-.3M175 140.7h.3M176.7 140.7h.3M407 264.3h-85"/>
</g>
<path d="M377.4 282h-15.1" fill="none" stroke="#000" stroke-width=".28" stroke-dasharray="6.3 1.3 1.3 1.3 1.3 1.3" stroke-dashoffset="2"/>
<g fill="none" stroke="#191924" stroke-width=".28">
<path d="M73 45.8v20M73 46.7h104M73 46.7l3.3 .5M76.3 46.2l-3.3 .5M145 50.9v47.8M145 51.9h32M145 51.9l3.3 .5M148.3 51.4l-3.3 .5M168 56.7h40.3M173.7 46.2l3.3 .5M173.7 51.4l3.3 .5M174 59.7l-7 7"/>
<path d="M176 57l-2 2.7M176.7 57.7l-2.7 2M177 45.8v20M177 46.7l-3.3 .5M177 51.9l-3.3 .5M194.9 48.7h-9.9l-11 11M207.3 56.7v94M207.3 56.7l.5 3.3M207.3 56.7l-.5 3.3M142.5 96.2h51.5M193 96.2v54.5M193 96.2l.5 3.3"/>
<path d="M193 96.2l-.6 3.3M168 150.7h40.3M192.4 147.4l.6 3.3M193.5 147.4l-.5 3.3M206.8 147.4l.5 3.3M207.8 147.4l-.5 3.3M61.9 186.7h15.9M63 186.7v68M63 186.7l.5 3.3M63 186.7l-.6 3.3M165 191.7h20M184 191.7v63"/>
<path d="M184 191.7l.5 3.2M184 191.7l-.5 3.2M201.2 193.8h27.6M202.1 193.8v15M202.1 193.8l.5 3.3M202.1 193.8l-.5 3.3M208.4 196.8h19.4M209.3 196.8v12M209.3 196.8l.5 3.3M209.3 196.8l-.5 3.3M226.9 182.1l-1.1 1.2M229.8 197.2l-4 4"/>
<path d="M232.1 181.4l-6.3 6.3M236.3 181.8l-10.5 10.4M238.8 183.7l-13 13M238.8 188.2l-5 5M238.8 192.7l-4 4M238.8 197.2l-4 4M79 214.8l-3.5 3.5M79 219.3l-3.5 3.4M79.3 210l-3.8 3.7M83.8 210l-3.2 3.2M88.3 210l-3.2 3.2M92.8 210l-3.8 3.8"/>
<path d="M95.7 216l-6.5 6.5M97.3 210l-8.1 8M101.7 210l-3.1 3.2M106.2 210l-3.1 3.2M110.7 210l-3.1 3.2M115.2 210l-3.2 3.2M119.7 210l-3.1 3.2M124.2 210l-3.2 3.2M128.7 210l-3.2 3.2M133.2 210l-3.2 3.2M137.7 210l-3.2 3.2M142.2 210l-3.2 3.2"/>
<path d="M146.6 210l-3.1 3.2M151.1 210l-3.1 3.2M155.6 210l-3.1 3.2M160.1 210l-5.9 5.9M160.7 218.4l-6.5 6.5M164.6 210l-10.4 10.4M169.1 210l-3.2 3.2M172.6 211l-2.6 2.5M174.4 213.7l-3.4 3.4M174.4 218.2l-3.4 3.4M201.2 208.8h23.6M201.6 205.5l.5 3.3"/>
<path d="M202.6 205.5l-.5 3.3M208.8 205.5l.5 3.3M209.8 205.5l-.5 3.3M222.5 218.9h41.5M225.5 218.3l3.3 .6-3.3 .5M228.8 209.8v10M229.8 201.7l-4 4M229.8 206.2l-2.6 2.6M235.8 209.8v10M238.8 201.7l-4 4M238.8 206.2l-2.6 2.6M239.1 218.3l-3.3 .6 3.3 .5"/>
<path d="M79 223.8l-3.5 3.4M79 228.3l-3.5 3.4M79 232.8l-3.5 3.4M79 237.3l-3.5 3.4M95.7 220.5l-6.5 6.5M95.7 225l-6.5 6.5M95.7 229.5l-6.5 6.5M95.7 234l-6.5 6.5M95.7 238.5l-2 2M160.7 222.9l-6.5 6.5M160.7 227.4l-6.5 6.5M160.7 231.9l-6.5 6.5"/>
<path d="M160.7 236.4l-2.5 2.5M174.4 222.7l-3.4 3.4M174.4 227.2l-3.4 3.4M174.4 231.7l-3.4 3.4M174.4 236.1l-3.4 3.5M61.9 254.7h10.8M62.4 251.4l.6 3.3M63.5 251.4l-.5 3.3M75.5 254.2l-.4 .5M79 241.8l-5.6 5.5M79 246.3l-5.6 5.5M91.2 243l-2 2"/>
<path d="M95.7 243l-2 2M156.2 240.8l-2 2M156.2 245.4l-1.3 1.3M160.7 240.8l-2 2M160.7 245.3l-1.3 1.4M174.4 240.7l-3.4 3.3M174.6 244.9l-3.6 3.7M176.2 254.7h8.8M176.5 247.5l-2.2 2.2M176.5 252l-2.1 2.1M183.5 251.4l.5 3.3M184.5 251.4l-.5 3.3"/>
<path d="M230 251.5h180"/>
</g>
<path d="M410 241h-180v46" fill="none" stroke="#191924" stroke-width=".35"/>
<path d="M232.3 193.8v17" fill="none" stroke="#191924" stroke-width=".28" stroke-dasharray="15.2 1.3 1.3 1.3" stroke-dashoffset="8.6"/>
<path d="M187.4 143.8l1.1 6.3h-2.1zM62.5 143.8l1 6.3h-2z" fill="#000"/>
<g fill="none" stroke="#000" stroke-width=".28" stroke-dasharray="1.3 .6" stroke-dashoffset=".4">
<path d="M113.6 58.7l.7 .3M115.2 59.9l.7 .3M135.7 59l.7-.3M89.2 63.3v-.7M89.2 62.2l-.1-.3-.4-.2M95.7 62.6v.7M96.2 61.7l-.3 .2-.2 .3M97.1 78.7h-8M97.1 77.7h-8M134.1 60.2l.7-.3M154.2 63.3v-.7M154.2 62.2l-.1-.3-.4-.2"/>
<path d="M160.7 62.6v.7M161.2 61.7l-.3 .2-.2 .3M124.7 87.8l-.7-.1M165.2 87.8l.8-.1M128.6 100.7a17 17 0 0 0 16.4 12.5 17 17 0 0 0 16.4-12.5M83 144.8a3.8 3.8 0 0 1-3.8-4M83 144.8v.8M88.2 144l.8-.2M88.7 145.7l.4-.1 .1-.4M89 144.8l-.3 .8M89.1 142.3h8M89.2 143.6a3.3 3.3 0 0 1 3.3-3.1 3.3 3.3 0 0 1 3.2 3.2"/>
<path d="M95.7 145.2l.2 .4 .3 .1M96.2 145.6l-.3-.8M96.7 144l-.8-.2M97.1 142.3h-8M153.7 145.7l.4-.1 .1-.4M154 144.8l-.3 .8M154 143.8l-.8 .2M154.2 143.6a3.3 3.3 0 0 1 3.3-3.1 3.3 3.3 0 0 1 3.2 3.2M160.7 145.2l.2 .4 .3 .1M160.9 143.8l.8 .2M161.2 145.6l-.3-.8M167 144.8v.8"/>
<path d="M170.7 140.8a3.8 3.8 0 0 1-3.7 4"/>
</g>
<path d="M89.1 77.7a.98 .98 0 0 0-1 .9M98.1 78.6a.98 .98 0 0 0-1-.9M112.3 71.9l-1.4 .6M114.4 78.2l-1.4 .6M119.5 60.2v1.5M121.5 61.7v-1.5M128.5 61.7v-1.5M130.5 61.7v-1.5" fill="none" stroke="#000" stroke-width=".28" stroke-dasharray="1.3 .6" stroke-dashoffset=".8"/>
<g fill="none" stroke="#000" stroke-width=".28" stroke-dasharray="1.3 .6" stroke-dashoffset=".5">
<path d="M83 57h84M121.5 59v.9M128.5 59.9v-.9M167 58.4h-84M78.1 66.7h1.1M78.1 71.9h1.1M79.2 66.7a3.8 3.8 0 0 1 3.8-3.7M83 61.9v1.1M83 61.7a5 5 0 0 0-5 5M88.1 78.6v1M88.7 62.3l-.7 .7M88.7 63.7a3.8 3.8 0 0 0 3.8 3.8 3.8 3.8 0 0 0 3.7-3.8"/>
<path d="M89.1 78.7v-1M92.5 62.5a1.25 1.25 0 0 1 1.1 1.7 1.25 1.25 0 0 1-2.1 .3 1.25 1.25 0 0 1 .6-2h.4M95.8 61.5a4 4 0 0 0-6.6 0M96.9 63l-.7-.7M97.1 77.7v1M98.1 79.6v-1M110.9 61.9v1.1M120 61.9v1.1M153.7 63.7a3.8 3.8 0 0 0 3.8 3.8 3.8 3.8 0 0 0 3.7-3.8M153.7 62.3l-.7 .7M157.5 62.5a1.25 1.25 0 0 1 1.1 1.7 1.25 1.25 0 0 1-2.1 .3 1.25 1.25 0 0 1 .6-2h.4M160.8 61.5a4 4 0 0 0-6.6 0"/>
<path d="M161.9 63l-.7-.7M167 63v-1.1M170.7 66.7h1.1M170.7 66.7a3.8 3.8 0 0 0-3.7-3.7M172 66.7a5 5 0 0 0-5-5M124 87.1l.7 .7M124.8 87.6l-.8-.5M165.2 87.8l.8-.7M166 87.1l-.9 .5M170.7 87.1h1.1M113.3 121.3v.9M126.8 122.2v-.9"/>
<path d="M78 140.7a5 5 0 0 0 5 5M83 149h84M88.2 144.2l-.1 .4-.4 .2M89 144.8l-.8-.6M89 143.8v1M89.2 145.9a4 4 0 0 0 6.6 0M89.2 144.7v-1M92.5 142.5a1.25 1.25 0 0 1 1.1 1.7 1.25 1.25 0 0 1-2.1 .3 1.25 1.25 0 0 1 .6-2h.4M95.7 143.7v1M95.9 144.8v-1M96.3 145.7h57.4M96.7 144.2l-.8 .6"/>
<path d="M97.3 144.8l-.5-.2-.1-.4M153.2 144.2l-.1 .4-.4 .2M153.7 145.6h-57.4M154 144.8l-.8-.6M154 143.8v1M154.2 145.9a4 4 0 0 0 6.6 0M154.2 144.7v-1M157.5 142.5a1.25 1.25 0 0 1 1.1 1.7 1.25 1.25 0 0 1-2.1 .3 1.25 1.25 0 0 1 .6-2h.4M160.7 143.7v1M160.9 144.8v-1M161.7 144.2l-.8 .6M162.3 144.8l-.5-.2-.1-.4"/>
<path d="M167 145.7a5 5 0 0 0 5-5M167 150.4h-84"/>
</g>
<g fill="none" stroke="#000" stroke-width=".28" stroke-dasharray="1.3 .6" stroke-dashoffset=".7">
<path d="M110.9 71.9h1.4M111.5 61.9l.8 1.1M112.3 63h-1.4M113.6 61.9l.8 1.1M115.9 60.2h5.6M120 63h-5.6M128.5 60.2h5.6M127.6 95.7a7.5 7.5 0 0 0-3.6-.8M145 86.2a10 10 0 0 1 8.8 14.7 10 10 0 0 1-17.1 .9 10 10 0 0 1 7.2-15.5l1.1-.1M162.4 95.7a7.5 7.5 0 0 1 3.6-.8M83 145.6a4.9 4.9 0 0 1-4.9-4.8M87.7 144.8l1 .8"/>
<path d="M96.3 145.6l1-.8M96.7 144a4.2 4.2 0 0 0-4.2-4.3 4.2 4.2 0 0 0-4.3 4.3M152.7 144.8l1 .8M161.3 145.6l1-.8M161.7 144a4.2 4.2 0 0 0-4.2-4.3 4.2 4.2 0 0 0-4.3 4.3M171.8 140.8a4.9 4.9 0 0 1-4.8 4.8"/>
</g>
<path d="M78 66.7v5.2M78.1 71.9v-5.2M79.2 71.9v-5.2M124 94.9v-7.2M145 88.7a7.5 7.5 0 0 0-6.7 11 7.5 7.5 0 0 0 12.9 .8 7.5 7.5 0 0 0-5.3-11.7l-.9-.1M166 87.7v7.2M79.2 140.8v-68.3" fill="none" stroke="#000" stroke-width=".28" stroke-dasharray="1.3 .6" stroke-dashoffset="-.1"/>
<g fill="none" stroke="#000" stroke-width=".28" stroke-dasharray="1.3 .6" stroke-dashoffset=".6">
<path d="M114.3 59l.9 .9M134.8 59.9l.9-.9M167 57a9.7 9.7 0 0 1 9.7 9.7M73.3 66.7a9.7 9.7 0 0 1 9.7-9.7M78.1 72.2l1.1 .3M78.1 66.7a4.9 4.9 0 0 1 4.9-4.8M83 61.9h5.7M88 63l.6 .2 .1 .5M88.7 62.3l.4 1M88.7 61.7h-5.7M95.9 63.3l.3-1M96.2 63.7l.2-.5 .5-.2"/>
<path d="M111.5 61.9h2.1M113.4 61.7h-2.1M114.4 63h-2.1M114.4 78.2v-15.2M153 63l.6 .2 .1 .5M153.7 62.3l.4 1M160.9 63.3l.3-1M161.2 63.7l.2-.5 .5-.2M161.2 61.9h5.8M167 61.7h-5.8M167 61.9a4.9 4.9 0 0 1 4.8 4.8M120 87.1h4"/>
<path d="M124 87.7h-4M170.7 87.7l1.1-.3M79.2 140.8l-1.1-.3M83 145.7h5.7M83 150.4a9.7 9.7 0 0 1-9.7-9.7M88.7 145.6h-5.7M152.7 144.8h-55.4M161.3 145.7h5.7M167 145.6h-5.7M170.7 140.8l1.1-.3M176.7 140.7a9.7 9.7 0 0 1-9.7 9.7"/>
</g>
<g fill="none" stroke="#000" stroke-width=".28" stroke-dasharray="1.3 .6" stroke-dashoffset=".3">
<path d="M88.7 62.3l.5 .3M88.7 61.9l.5 .3M95.7 63.7a3.2 3.2 0 0 1-3.2 3.3 3.2 3.2 0 0 1-3.3-3.3M96.2 62.3l-.5 .3M96.2 61.9l-.5 .3M110.9 63h-14M110.9 61.9h.6M113.6 61.9h6.4M153 63h-33M153.7 62.3l.5 .3M153.7 61.9l.5 .3M160.7 63.7a3.2 3.2 0 0 1-3.2 3.3 3.2 3.2 0 0 1-3.3-3.3"/>
<path d="M161.2 62.3l-.5 .3M161.2 61.9l-.5 .3M120 87.7a6 6 0 0 1-4.6-3.4l-1-1.9-1.4-3.6M145 86.4a9.8 9.8 0 0 1 8.6 14.4 9.8 9.8 0 0 1-16.7 .9 9.8 9.8 0 0 1 7.1-15.2l1-.1M145 88.5a7.7 7.7 0 0 0-6.8 11.3 7.7 7.7 0 0 0 13.1 .8 7.7 7.7 0 0 0-5.4-12l-.9-.1M89.2 145.2l-.5 .4M95.7 145.2l.5 .4M154.2 145.2l-.5 .4M160.7 145.2l.5 .4"/>
</g>
<path d="M112.3 71.9l2.1 6.3M113 78.8l-2.1-6.3M120 61.7h-6.6M124.7 87.8a9.5 9.5 0 0 1 2.5 5.6l.4 2.3M162.4 95.7a15.7 15.7 0 0 1 2.5-7.6l.3-.3M166 87.1h4.7M170.7 87.7h-4.7M86.1 139.4a2.93 2.93 0 0 0 3 2.9M87.7 144.8h-4.7M97.1 142.3a2.93 2.93 0 0 0 3-2.9M167 144.8h-4.7" fill="none" stroke="#000" stroke-width=".28" stroke-dasharray="1.3 .6" stroke-dashoffset=".2"/>
<path d="M121.5 59h-7.2h7.2M121.5 59.9h-6.3h6.3M128.5 59h7.2h-7.2M128.5 59.9h6.3h-6.3M89.1 63.7a3.4 3.4 0 0 0 3.4 3.4 3.4 3.4 0 0 0 3.4-3.4M154.1 63.7a3.4 3.4 0 0 0 3.4 3.4 3.4 3.4 0 0 0 3.4-3.4M160.9 100.6a16.5 16.5 0 0 1-15.9 12.1 16.5 16.5 0 0 1-15.9-12.1M172 137.5h3M175 124h-3" fill="none" stroke="#000" stroke-width=".28" stroke-dasharray="1.3 .6" stroke-dashoffset=".1"/>
<g fill="none" stroke="#000" stroke-width=".28" stroke-dasharray="1.3 .6" stroke-dashoffset="-.2">
<path d="M83 58.4a8.3 8.3 0 0 0-8.3 8.3M74.7 66.7v74M78 72.1v68.3M114.4 78.2a15.5 15.5 0 0 0 4.2 8.4l1.4 .5M175.3 66.7a8.3 8.3 0 0 0-8.3-8.3M176.7 66.7v74M170.7 87.7v53.1M171.8 87.4v53.1M73.3 140.7v-74M74.7 140.7a8.3 8.3 0 0 0 8.3 8.3M78.1 140.5v-68.3M167 149a8.3 8.3 0 0 0 8.3-8.3"/>
<path d="M172 140.4v-53.1M175.3 140.7v-74"/>
</g>
<g font-size="5">
<text x="34.2" y="9.2">1</text>
<text x="83.8" y="9.1">2</text>
<text x="133.8" y="9.2">3</text>
<text x="183.7" y="9.2">4</text>
<text x="233.8" y="9.2">5</text>
<text x="283.8" y="9.2">6</text>
<text x="333.8" y="9.2">7</text>
<text x="383.8" y="9.2">8</text>
<text x="16" y="26.9">A</text>
<text x="411" y="24.6">A</text>
<text x="16.2" y="76.9">B</text>
<text x="411.2" y="74.6">B</text>
<text x="411.3" y="124.6">C</text>
<text x="16.3" y="126.9">C</text>
<text x="58.6" y="153.8">G</text>
<text x="188.6" y="153.8">G</text>
<text x="16.2" y="176.9">D</text>
<text x="411.2" y="174.6">D</text>
<text x="16.3" y="226.9">E</text>
<text x="411.3" y="224.6">E</text>
<text x="144.5" y="236.3">H</text>
<text x="411.3" y="274.6">F</text>
<text x="16.3" y="276.9">F</text>
<text x="34.1" y="291.1">1</text>
<text x="83.8" y="291.1">2</text>
<text x="133.8" y="291.1">3</text>
<text x="183.7" y="291.2">4</text>
<text x="233.8" y="291.1">5</text>
<text x="283.8" y="291.1">6</text>
<text x="333.8" y="291.2">7</text>
<text x="383.8" y="291.2">8</text>
</g>
<g font-size="5" fill="#191924">
<text x="221.2" y="177.8">4- PLACES</text>
<text x="223.1" y="229.5">DETAIL H</text>
<text x="221.2" y="234.1">SCALE 2 : 1</text>
<text x="111.7" y="267.1">SECTION G-G</text>
<text x="114" y="271.7">SCALE 1 : 1</text>
</g>
<text font-size="4.9" fill="#191924" x="398.6" y="249.9">00</text>
<g font-size="4.2" fill="#191924">
<text x="123.1" y="45.7">104</text>
<text x="187.8" y="47.7">R10</text>
<text x="158.6" y="50.9">32</text>
<text x="206.4" y="106.2" transform="rotate(-90 206.4 106.2)">94</text>
<text x="192" y="124.8" transform="rotate(-90 192 124.8)">54.52</text>
<text x="208.4" y="203.5" transform="rotate(-90 208.4 203.5)">6</text>
<text x="201.2" y="204.4" transform="rotate(-90 201.2 204.4)">7.50</text>
<text x="62" y="221.1" transform="rotate(-90 62 221.1)">68</text>
<text x="251" y="217.9">M3x0.5</text>
<text x="183.1" y="222.9" transform="rotate(-90 183.1 222.9)">63</text>
<text x="355.9" y="260.8">CONTROL</text>
<text x="320" y="275.6">ASF04-10-02</text>
<text x="346.1" y="285">01</text>
<text x="383.1" y="284.8">1:1</text>
<text x="392.4" y="284.8">mm</text>
<text x="402.5" y="284.8">A3</text>
</g>
<g font-size="3.6" fill="#191924">
<text x="248.1" y="254.6">NAME</text>
<text x="263.7" y="254.6">SIGN</text>
<text x="292.6" y="254.6">DATE</text>
<text x="231.1" y="258.9">DSG'D</text>
<text x="231.1" y="263.3">DRAWN</text>
<text x="245.8" y="263.3">BULAM Y</text>
<text x="245.8" y="259.3">BULAM Y</text>
<text x="231.1" y="267.5">CHECK'D</text>
<text x="231.1" y="271.6">APPV'D</text>
<text x="231.1" y="276">CUST</text>
</g>
<g font-size="3.5">
<text x="14.1" y="183.1" transform="rotate(-90 14.1 183.1)">±0.5</text>
<text x="9.8" y="188.5" transform="rotate(-90 9.8 188.5)">&gt;1000-3000</text>
<text x="14.1" y="202.8" transform="rotate(-90 14.1 202.8)">±0.3</text>
<text x="9.8" y="207.8" transform="rotate(-90 9.8 207.8)">&gt;400-1000</text>
<text x="14.1" y="220.7" transform="rotate(-90 14.1 220.7)">±0.2</text>
<text x="9.8" y="224.7" transform="rotate(-90 9.8 224.7)">&gt;120-400</text>
<text x="9.8" y="239.7" transform="rotate(-90 9.8 239.7)">&gt;30-120</text>
<text x="14.1" y="237.3" transform="rotate(-90 14.1 237.3)">±0.15</text>
<text x="9.8" y="251" transform="rotate(-90 9.8 251)">&gt;6-30</text>
<text x="14.1" y="249.3" transform="rotate(-90 14.1 249.3)">±0.1</text>
<text x="9.8" y="261.3" transform="rotate(-90 9.8 261.3)">&gt;3-6</text>
<text x="14.1" y="261.7" transform="rotate(-90 14.1 261.7)">±0.05</text>
<text x="9.8" y="272.4" transform="rotate(-90 9.8 272.4)">0.5-3</text>
<text x="14.1" y="272.4" transform="rotate(-90 14.1 272.4)">±0.05</text>
<text x="9.8" y="288.7" transform="rotate(-90 9.8 288.7)">RANGE</text>
</g>
<g font-size="3.5" fill="#191924">
<text x="278.3" y="259.1">Wednesday, October 25,</text>
<text x="293.3" y="263.2">2023</text>
</g>
<text font-size="3.2" x="13.8" y="291.5" transform="rotate(-90 13.8 291.5)">ALLOWANCE</text>
<g font-size="2.8" fill="#191924">
<text x="276.1" y="244">SURF TREATMENT :</text>
<text x="328.6" y="244">HEAT TREATMENT :</text>
<text x="381.1" y="244">REVISON :</text>
<text x="276.3" y="250">-</text>
<text x="276.3" y="247">-</text>
<text x="329" y="250">-</text>
<text x="329" y="247">-</text>
<text x="320" y="254.4">PROJECT :</text>
<text x="276.1" y="267.2">REMARK :</text>
<text x="320" y="267.2">PART NAME : CASE</text>
<text x="320" y="271.4">PART No :</text>
<text x="231.1" y="279.9">MATERIAL :</text>
<text x="285.1" y="279.9">SIZE :</text>
<text x="320.1" y="279.9">MASS :</text>
<text x="346.1" y="279.9">QTY :</text>
<text x="381.1" y="279.9">SCALE</text>
<text x="392.4" y="279.9">UNIT</text>
<text x="400.2" y="279.9">DR SIZE</text>
<text x="5.3" y="291.9" transform="rotate(-90 5.3 291.9)">ISO 2768-1</text>
</g>
<g font-size="2.8">
<text x="22.8" y="280.1">REMOVE ALL BURRS AND SHARP</text>
<text x="22.8" y="283">EDGES (UNSPECIFIED) TO C0.15-C0.3 MAX!</text>
</g>
</svg>
